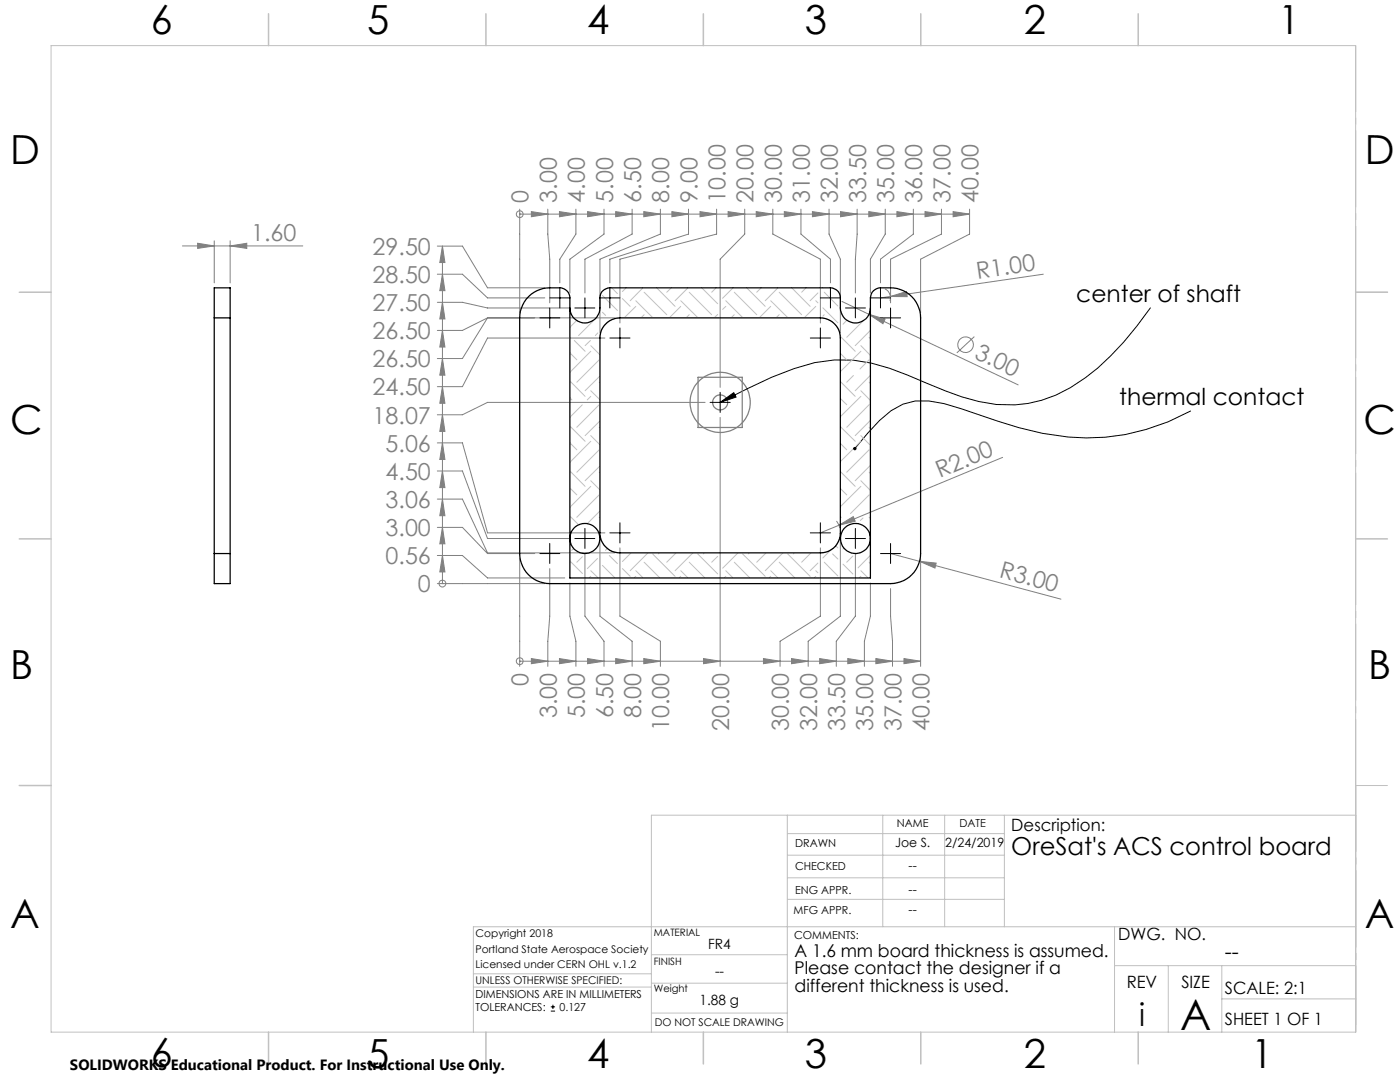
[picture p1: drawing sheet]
<svg xmlns="http://www.w3.org/2000/svg" width="279mm" height="216mm" viewBox="0 0 279 216" stroke-linecap="round" stroke-linejoin="round" font-family="sans-serif">
<g fill="none" stroke="#808080" stroke-width=".2">
<path d="M36.4 49.1h24M39.4 48.5l3.4 .6-3.4 .5zM42.8 48v8.4M45.9 49.1l3.3-.6v1.1zM45.9 48v8.4M87.3 49.1h5l5 8.3h11.4M87.3 54.7h5l5 4.7h11.4M88.3 49.1l.5 3.3h-1zM88.3 54.7l.5 3.3h-1zM88.3 49.1v67.4M103.7 42.7h.1M103.7 41.7v20.7"/>
<path d="M103.7 42.7h89.8M106 42.2l3.3 .5-3.3 .6zM109.3 41.7v5l.4 5v8.7M111.7 42.2l3.2 .5-3.2 .6zM114.9 41.7v5l-3.2 5v4.7M117.3 42.2l3.2 .5-3.2 .6zM120.5 41.7v5l-6.8 5v6.8M122.9 42.2l3.3 .5-3.3 .6zM126.2 41.7v5l-9.5 5v6.8M128.5 42.2l3.3 .5-3.3 .6zM131.8 41.7v5l-12.1 5v14.7M134.1 42.2l3.3 .5-3.3 .6z"/>
<path d="M137.4 41.7v5l-15.7 5v4.7M139.7 42.2l3.3 .5-3.3 .6zM143 41.7v5l-19.3 5v12.8M145.3 42.2l3.3 .5-3.3 .6zM148.6 41.7v5l-4.9 5v25.6M150.9 42.2l3.3 .5-3.3 .6zM154.2 41.7v5l9.5 5v12.8M156.5 42.2l3.3 .5-3.3 .6zM159.8 41.7v5l5.9 5v4.7M162.1 42.2l3.4 .5-3.4 .6zM165.5 41.7v5l2.2 5v14.7M167.7 42.2l3.4 .5-3.4 .6z"/>
<path d="M171.1 41.7v5l-.4 5v6.8M173.4 42.2l3.3 .5-3.3 .6zM176.6 57.6a2.05 2.05 0 0 1 1 2.5M176.7 41.7v5l-3 5v6.8M177.7 59.2l3.2-1 .1 1zM177.7 59.2l-2 .2M179 42.2l3.3 .5-3.3 .6zM182.3 41.7v5l-6.6 5v4.7M184.6 42.2l3.3 .5-3.3 .6zM187.9 41.7v5l-10.2 5v8.7M190.2 42.2l3.3 .5-3.3 .6zM193.5 41.7v5l-9.8 5v10.7"/>
<path d="M208.2 54.7l-30.5 4.5M87.3 60.3h5l5 1.2h16.4M88.3 77.2l.5 3.3h-1zM88.3 71.5l.5 3.4h-1zM88.3 65.9l.5 3.4h-1zM88.3 60.3l.5 3.3h-1zM97.3 63.4l-5 8.1h-5M97.3 63.4h25.4M97.3 63.4l-5 2.5h-5M120.7 67.5h-23.4l-5 9.7h-5M168 60.1l5.4 2.6M173.4 62.7l3.2 1-.4 .9z"/>
<path d="M173.4 62.7l29.8 14.1M194.5 67.2l-3.5 3.2M87.3 99.6h5l5 10.7h25.4M87.3 88.4h5l5 17.9h23.4M87.3 94h5l5 13.5h16.4M88.3 99.6l.5 3.3h-1zM88.3 88.4l.5 3.3h-1zM88.3 82.8l.5 3.3h-1zM88.3 94l.5 3.3h-1zM140.7 80.3h-43.4l-5 2.5h-5M143.7 83.3v49.7M200.1 91.3l-32.7 13.5"/>
<path d="M87.3 116.5h21.4M87.3 105.2h5l5 5.3h9.4M87.3 110.8h5l5 4.5h15.4M88.3 105.2l.5 3.3h-1zM88.3 110.8l.5 3.3h-1zM88.3 116.5h.1M103.7 111.4v21.6M109.7 113.5v9.4l-.4 5.1v5M113.7 116.3v6.6l1.2 5.1v5M116.7 110.5v12.4l3.8 5.1v5M119.7 107.3v15.6l6.5 5.1v5M123.7 109.3v13.6l8.1 5.1v5"/>
<path d="M163.7 109.3v13.6l-8 5.1v5M166.9 104l.7 1.4M167.4 104.8l2.9-1.7 .4 .9zM167.4 104.8l-3.7 1.5M167.7 107.3v15.6l-6.4 5.1v5M170.7 110.5v12.4l-3.8 5.1v5M173.7 116.3v6.6l-1.2 5.1v5M177.7 117.4v5.5l.4 5.1v5M177.7 110.5l5.8 1.5M183.5 112l3.3 .4-.2 .9zM183.5 112l28.2 7.6M183.7 111.4v21.6"/>
<path d="M103.7 131.9h.1M103.7 131.9h80M106 131.4l3.3 .5-3.3 .5zM111.7 131.4l3.2 .5-3.2 .5zM117.3 131.4l3.2 .5-3.2 .5zM122.9 131.4l3.3 .5-3.3 .5zM128.5 131.4l3.3 .5-3.3 .5zM140.4 131.4l3.3 .5-3.3 .5zM152.4 131.4l3.3 .5-3.3 .5zM158 131.4l3.3 .5-3.3 .5zM163.6 131.4l3.3 .5-3.3 .5zM169.2 131.4l3.3 .5-3.3 .5z"/>
<path d="M174.8 131.4l3.3 .5-3.3 .5zM180.4 131.4l3.3 .5-3.3 .5z"/>
<circle cx="103.7" cy="42.7" r=".67"/>
<circle cx="192.7" cy="68.8" r="1.55"/>
<circle cx="88.3" cy="116.4" r=".68"/>
<circle cx="103.7" cy="131.9" r=".67"/>
</g>
<g fill="none" stroke="#000" stroke-width=".2">
<path d="M109.7 59.4h4M111.7 57.4v4.1M116.7 59.4v4M119.7 59.4h4M121.7 57.4v4.1M163.7 59.4h4M165.7 57.4v4.1M170.7 59.4v4M173.7 59.4h4M175.7 57.4v4.1M107.7 63.4h4M109.7 61.5v3.9"/>
<path d="M114.7 61.5h4M121.7 67.5h4M123.7 65.4v4M143.7 78.3v4M161.7 67.5h4M163.7 65.4v4M168.7 61.5h4M175.7 63.4h4M177.7 61.5v3.9M229.6 61.4a54 54 0 0 1-16 16 24 24 0 0 1-18.3 2.7 86.4 86.4 0 0 1-14.1-5.2 32.1 32.1 0 0 0-14.7-3.1l-3.9 .6-4.1 1.2-4.5 1.7-10.3 5M141.7 80.3h4M143.7 80.3l2.7-1.9 .5 .8z"/>
<path d="M237.7 82a43.4 43.4 0 0 1-34.4 3.3l-14.9-4.8-3-.5a11.3 11.3 0 0 0-9.9 3.9l-4.9 5.6M107.7 110.5h4M109.7 108.4v4M114.7 107.5h4M116.7 105.4v4M121.7 106.3h4M123.7 104.3v4M161.7 106.3h4M163.7 104.3v4M168.7 107.5h4M170.7 105.4v4M175.7 110.5h4"/>
<path d="M177.7 108.4v4M109.9 201.8h.9M109.9 200.9h.9M110.3 200.5v.8"/>
</g>
<g fill="none" stroke="#c0c0c0" stroke-width=".2">
<path d="M10.2 9.1h260.3v196.9h-260.3zM120.2 58.9l3 3M122.1 57.4l1.1 1.2M124.2 59.6l1.6 1.5M125 57.4l-.8 .8M128.3 57.4l-2.5 2.6M128.6 58.3l4.5 4.5M131.1 57.4l3.6 3.7M133.9 57.4l-.8 .9M137.3 57.4l-2.6 2.6M137.5 58.3l4.5 4.5M140.1 57.4l3.1 3.2"/>
<path d="M142.9 57.4l-.9 .9M146.3 57.4l-2.1 2.1M146.5 58.3l4.5 4.5M149 57.4l3.7 3.7M151.9 57.4l-.9 .9M155.3 57.4l-2.6 2.6M155.5 58.3l4.5 4.5M158 57.4l3.7 3.7M160.9 57.4l-.9 .9M163.2 58.5l-1.5 1.5M164.3 57.4l-.1 .1M164.5 58.3l2.7 2.8"/>
<path d="M270.5 58.3h6.4M113.7 79.4l.4 .4M113.7 70.4l1.4 1.4M113.7 76l3.1 3.1M114.6 67.9l2.2 2.2M115.1 64l-1.4 1.3M117.8 67.9l-1 1.1M117.9 70.1l-4.2 4.2M117.9 79.1l-.7 .7M117.9 78l1.8 1.8M117.9 69l1.8 1.8M118.5 64l-3 3"/>
<path d="M119.3 66.4l-.5 .6M119.6 71.8l-4.5 4.5M119.6 76.3l.1 .1M119.7 75l-2.9 3M120.2 62.3l.7 .6M123.7 63.4a4 4 0 0 0-4 4.1M126.9 61.1l-2.3 2.3M126.9 60l3.4 3.4M128.6 62.8l-.7 .6M135.9 61.1l-2.3 2.3M135.9 60l3.4 3.4M137.5 62.8l-.6 .6"/>
<path d="M143.2 62.8l-.7 .6M144.9 60l3.4 3.4M144.9 61.1l-.7 .6M146.5 62.8l-.6 .6M153.8 61.1l-2.3 2.3M153.8 60l3.5 3.4M155.5 62.8l-.6 .6M162.8 61.1l-2.3 2.3M162.8 60l.4 .4M163.7 63.4a4 4 0 0 1 4 4.1M164.2 61.4l3 3M164.5 62.8l-.3 .3"/>
<path d="M167.7 79.5l1.3 1.3M167.7 70.5l1.3 1.3M167.7 76.1l3 3M167.7 67.1l3 3M169 63.9l-.8 .8M170.3 74.9l-1.3 1.4M171.8 70.1l-4.1 4.1M171.8 79.1l-4.1 4M171.8 78l1.9 1.9M171.8 69l1.9 1.9M172.3 64l-3.3 3.3M173.3 62.9h.1"/>
<path d="M173.5 71.8l-1.9 1.8M173.5 76.3l.2 .2M173.5 67.3l.2 .3M173.7 65.9l-3 3.1M173.7 74.9l-3 3.1M113.7 97.4l1.4 1.3M113.7 88.4l1.4 1.3M113.7 94l3.1 3M113.7 85l3.1 3.1M116.2 80.8l-2.5 2.5M117.9 88.1l-4.2 4.2M117.9 97l-4.2 4.2"/>
<path d="M117.9 95.9l1.8 1.9M117.9 86.9l1.8 1.9M119.6 80.8l-4.5 4.5M119.6 89.7l-4.5 4.5M119.6 98.7l-4.5 4.5M119.6 94.2l.1 .2M119.6 85.3l.1 .1M119.7 84l-2.9 2.9M119.7 93l-2.9 2.9M167.7 97.5l1.3 1.2M167.7 88.5l1.3 1.2M167.7 94.1l3 2.9"/>
<path d="M167.7 85.1l3 3M170.6 89.3l-2.9 2.8M171.8 88.1l-.9 .9M171.8 97l-4.1 4.1M171.8 95.9l1.9 2M171.8 86.9l1.7 1.8M173.5 80.8l-4.5 4.5M173.5 89.7l-4.5 4.5M173.5 98.7l-3.8 3.8M173.5 94.2l.2 .3M173.5 85.3l.2 .2M173.7 83.9l-3 3"/>
<path d="M173.7 92.9l-3 3M113.7 115.3h.1M113.7 111.9l2.5 2.5M113.7 103l1.8 1.7M114.5 109.4l-.4 .4M116.2 111.1l-1.1 1.1M117.9 115l-.3 .3M117.9 113.9l1.3 1.3M119.2 111.4l-2 2.1M119.6 103.2l.1 .2M119.7 102l-2.5 2.5M119.7 106.3a4 4 0 0 0 4 4"/>
<path d="M120.2 112.8l2.5 2.5M121.2 109.4l-.4 .4M121.6 110.8l1.6 1.7M124.2 113.5l1.6 1.5M125.9 110.3l-1.7 1.7M126.9 115l-.4 .3M126.9 113.9l1.4 1.4M128.6 112.2l3.1 3.1M129.3 110.3l-3.5 3.6M130.2 110.5l4.5 4.5M131.6 110.3l-.2 .2M134.9 110.3l-1.8 1.9"/>
<path d="M135.9 115l-.4 .3M135.9 113.9l1.4 1.4M137.5 112.2l3.2 3.1M138.3 110.3l-3.6 3.6M139.2 110.5l4 4M140.5 110.3l-.1 .2M143.2 111l-1.2 1.2M144.9 115l-.4 .3M144.9 113.9l1.4 1.4M146.5 112.2l3.1 3.1M147.3 110.3l-3.1 3.1M148.2 110.5l4.5 4.5"/>
<path d="M149.5 110.3l-.2 .2M152.9 110.3l-1.9 1.9M153.8 115l-.3 .3M153.8 113.9l1.5 1.4M155.5 112.2l3.1 3.1M156.2 110.3l-3.5 3.6M157.2 110.5l4.5 4.5M158.5 110.3l-.2 .2M161.9 110.3l-1.9 1.9M162.8 115l-.3 .3M162.8 113.9l.4 .4M163.2 112.4l-1.5 1.5"/>
<path d="M164.2 115.3h.1M164.5 112.2l2.7 2.7M165.8 109.7l-1.6 1.6M166.2 110.5l1 1M166.8 108.9l.4 .4M167.7 106.4l.2 .2M167.7 103.1l.2 .2M167.7 106.3a4 4 0 0 1-4 4M168.2 112.6l2 1.9M168.4 109.4l-.2 .2M170.2 110.9l-1.2 1.3M170.7 110.5h.1"/>
<path d="M171.8 115l-.4 .3M171.8 113.9l1.4 1.4M172.2 103.4l-.5 .5M173.5 112.2l.2 .3M173.5 103.2l.2 .3M173.6 106.8h.1M173.7 110.8l-2.5 2.5M270.5 156.7h6.4M157.1 162.7v43.3M157.1 175.2h43.3M157.1 170.6h43.3M157.1 166.3h43.3"/>
<path d="M157.1 179.5h43.3M176.2 162.7v22.2M188.5 162.7v22.2M200.4 162.7v22.2M270.6 162.7h-140.6v43.3M94.5 197h35.5M94.5 194.3h35.5M130 196.2h27.1M130 190.5h27.1M222.4 184.9v21.1M222.4 192.7h48.1M233.2 192.7v13.3"/>
<path d="M243.8 199.3h26.7M243.8 192.7v13.3M270.5 184.9h-176v21.1M130 202.1h27.1"/>
</g>
<g fill="none" stroke="#808080" stroke-width=".25">
<path d="M139.3 75.3h8.8v10h-8.8z"/>
<circle cx="143.7" cy="80.3" r="1.5"/>
<circle cx="143.7" cy="80.3" r="6"/>
</g>
<path d="M270.6 9.1v49.2M270.6 58.3v49.2M270.6 107.5v49.2M270.6 156.7v49.2" fill="none" stroke="#c0c0c0" stroke-width=".2" stroke-dasharray="15.2 1.3 1.3 1.3" stroke-dashoffset="2.1"/>
<g fill="none" stroke="#c0c0c0" stroke-width=".3">
<path d="M53.6 2.8v6.3M97 2.8v6.3M140.4 2.8v6.3M183.8 2.8v6.3M227.2 2.8v6.3M3.8 58.3h6.4M270.5 58.3h6.4M3.8 107.5h6.4M270.5 107.5h6.4M3.8 156.7h6.4M53.6 206v6.3M97 206v6.3"/>
<path d="M140.4 206v6.3M183.8 206v6.3M227.2 206v6.3"/>
</g>
<g fill="#808080">
<path d="M167.4 104.8l2.9-1.7 .4 .9z"/>
<path d="M177.7 59.2l3.2-1 .1 1z"/>
<path d="M173.4 62.7l3.2 1-.4 .9z"/>
<path d="M183.5 112l3.3 .4-.2 .9z"/>
<path d="M88.3 105.2l.5 3.3h-1zM88.3 110.8l.5 3.3h-1zM88.3 99.6l.5 3.3h-1zM88.3 88.4l.5 3.3h-1zM88.3 82.8l.5 3.3h-1zM88.3 77.2l.5 3.3h-1zM88.3 71.5l.5 3.4h-1zM88.3 65.9l.5 3.4h-1zM88.3 49.1l.5 3.3h-1zM88.3 94l.5 3.3h-1zM88.3 60.3l.5 3.3h-1zM88.3 54.7l.5 3.3h-1z"/>
<path d="M111.7 131.4l3.2 .5-3.2 .5zM122.9 131.4l3.3 .5-3.3 .5zM158 131.4l3.3 .5-3.3 .5zM169.2 131.4l3.3 .5-3.3 .5zM174.8 131.4l3.3 .5-3.3 .5zM180.4 131.4l3.3 .5-3.3 .5zM128.5 131.4l3.3 .5-3.3 .5zM152.4 131.4l3.3 .5-3.3 .5zM106 131.4l3.3 .5-3.3 .5zM140.4 131.4l3.3 .5-3.3 .5zM106 42.2l3.3 .5-3.3 .6zM139.7 42.2l3.3 .5-3.3 .6zM150.9 42.2l3.3 .5-3.3 .6zM145.3 42.2l3.3 .5-3.3 .6zM184.6 42.2l3.3 .5-3.3 .6zM190.2 42.2l3.3 .5-3.3 .6zM117.3 131.4l3.2 .5-3.2 .5zM163.6 131.4l3.3 .5-3.3 .5zM111.7 42.2l3.2 .5-3.2 .6zM122.9 42.2l3.3 .5-3.3 .6zM134.1 42.2l3.3 .5-3.3 .6zM117.3 42.2l3.2 .5-3.2 .6zM128.5 42.2l3.3 .5-3.3 .6zM156.5 42.2l3.3 .5-3.3 .6zM167.7 42.2l3.4 .5-3.4 .6zM179 42.2l3.3 .5-3.3 .6zM162.1 42.2l3.4 .5-3.4 .6zM173.4 42.2l3.3 .5-3.3 .6z"/>
<path d="M39.4 48.5l3.4 .6-3.4 .5zM45.9 49.1l3.3-.6v1.1z"/>
</g>
<path d="M143.7 80.3l2.7-1.9 .5 .8zM170.4 89.3l-.1 .2 .1 .3 .2-.3-.2 .3a.34 .34 0 0 0 .5 0 .34 .34 0 0 0 0-.5 .34 .34 0 0 0-.5 0z" fill="#000"/>
<g fill="none" stroke="#000" stroke-width=".25">
<path d="M105.5 59.2a5.9 5.9 0 0 1 4.2-1.8h2a2.05 2.05 0 0 1 2 2v55.9h60v-55.9a2.05 2.05 0 0 1 2-2 7.5 7.5 0 0 1 5.2 .9 6 6 0 0 1 2.8 5.1v47.1a6 6 0 0 1-6 6h-68a6 6 0 0 1-6-6v-47.1a6.2 6.2 0 0 1 1.8-4.2zM42.8 63.4v-6h3.1v6M42.8 63.4h3.1M42.8 63.4v47.1M45.9 63.4v47.1M113.7 61.5a3 3 0 0 0 3 3 3 3 0 0 0 3-3v-2.1a1.99 1.99 0 0 1 2-2h44a1.99 1.99 0 0 1 2 2 5.2 5.2 0 0 0 .4 3.4 2.98 2.98 0 0 0 3.3 1.6 2.98 2.98 0 0 0 2.3-2.9M120.9 64.6l1.3-.9 1.5-.3h40a4 4 0 0 1 4 4.1v38.9a3.9 3.9 0 0 1-4 3.9h-40a4 4 0 0 1-4-4.1l.1-39.3a3.5 3.5 0 0 1 1.1-2.3zM42.8 110.5v6h3.1v-6M42.8 110.5h3.1"/>
<circle cx="116.7" cy="107.4" r="2.99"/>
<circle cx="170.7" cy="107.4" r="2.99"/>
</g>
<text font-size="8.5" x="235.5" y="205.4">A</text>
<g font-size="8">
<text x="30.1" y="6.8">6</text>
<text x="73.3" y="6.9">5</text>
<text x="117.2" y="6.9">4</text>
<text x="160.6" y="6.9">3</text>
<text x="204.3" y="6.9">2</text>
<text x="255.1" y="6.9">1</text>
<text x="2.1" y="32.7">D</text>
<text x="272.4" y="32.7">D</text>
<text x="2.1" y="86.5">C</text>
<text x="272.1" y="86.5">C</text>
<text x="2.1" y="135.6">B</text>
<text x="273.1" y="135.6">B</text>
<text x="2.1" y="185.1">A</text>
<text x="272.4" y="185.1">A</text>
<text x="30.1" y="212.9">6</text>
<text x="73.3" y="213">5</text>
<text x="117.2" y="213">4</text>
<text x="160.6" y="213">3</text>
<text x="204.3" y="213">2</text>
<text x="249.7" y="213">1</text>
</g>
<text font-size="6.3" x="227.3" y="204.6">i</text>
<text font-size="4.9" x="201.8" y="170.7">OreSat's ACS control board</text>
<g font-size="4.7" fill="#808080">
<text x="105.5" y="40.4" transform="rotate(-90 105.5 40.4)">0</text>
<text x="111.1" y="40.4" transform="rotate(-90 111.1 40.4)">3.00</text>
<text x="116.7" y="40.4" transform="rotate(-90 116.7 40.4)">4.00</text>
<text x="122.3" y="40.4" transform="rotate(-90 122.3 40.4)">5.00</text>
<text x="128" y="40.4" transform="rotate(-90 128 40.4)">6.50</text>
<text x="133.6" y="40.4" transform="rotate(-90 133.6 40.4)">8.00</text>
<text x="139.2" y="40.4" transform="rotate(-90 139.2 40.4)">9.00</text>
<text x="144.8" y="40.4" transform="rotate(-90 144.8 40.4)">10.00</text>
<text x="150.4" y="40.4" transform="rotate(-90 150.4 40.4)">20.00</text>
<text x="156" y="40.4" transform="rotate(-90 156 40.4)">30.00</text>
<text x="161.6" y="40.4" transform="rotate(-90 161.6 40.4)">31.00</text>
<text x="167.2" y="40.4" transform="rotate(-90 167.2 40.4)">32.00</text>
<text x="172.8" y="40.4" transform="rotate(-90 172.8 40.4)">33.50</text>
<text x="178.5" y="40.4" transform="rotate(-90 178.5 40.4)">35.00</text>
<text x="184.1" y="40.4" transform="rotate(-90 184.1 40.4)">36.00</text>
<text x="189.7" y="40.4" transform="rotate(-90 189.7 40.4)">37.00</text>
<text x="195.3" y="40.4" transform="rotate(-90 195.3 40.4)">40.00</text>
<text x="50.1" y="48">1.60</text>
<text x="74.4" y="50.8">29.50</text>
<text x="74.4" y="56.5">28.50</text>
<text x="195.1" y="55.6" transform="rotate(-8 195.1 55.6)">R1.00</text>
<text x="74.4" y="62.1">27.50</text>
<text x="74.4" y="67.7">26.50</text>
<text x="194.3" y="71.4" transform="rotate(25 194.3 71.4)">3.00</text>
<text x="74.4" y="73.3">26.50</text>
<text x="74.4" y="78.9">24.50</text>
<text x="74.4" y="84.5">18.07</text>
<text x="77" y="95.7">4.50</text>
<text x="77" y="90.1">5.06</text>
<text x="187.5" y="95.4" transform="rotate(-22 187.5 95.4)">R2.00</text>
<text x="77" y="101.4">3.06</text>
<text x="77" y="107">3.00</text>
<text x="77" y="112.6">0.56</text>
<text x="83.4" y="118.2">0</text>
<text x="199.3" y="115.2" transform="rotate(15 199.3 115.2)">R3.00</text>
<text x="105.5" y="136.8" transform="rotate(-90 105.5 136.8)">0</text>
<text x="111.1" y="143.3" transform="rotate(-90 111.1 143.3)">3.00</text>
<text x="116.7" y="143.3" transform="rotate(-90 116.7 143.3)">5.00</text>
<text x="122.3" y="143.3" transform="rotate(-90 122.3 143.3)">6.50</text>
<text x="128" y="143.3" transform="rotate(-90 128 143.3)">8.00</text>
<text x="133.6" y="145.9" transform="rotate(-90 133.6 145.9)">10.00</text>
<text x="145.5" y="145.9" transform="rotate(-90 145.5 145.9)">20.00</text>
<text x="157.5" y="145.9" transform="rotate(-90 157.5 145.9)">30.00</text>
<text x="163.1" y="145.9" transform="rotate(-90 163.1 145.9)">32.00</text>
<text x="168.7" y="145.9" transform="rotate(-90 168.7 145.9)">33.50</text>
<text x="174.3" y="145.9" transform="rotate(-90 174.3 145.9)">35.00</text>
<text x="179.9" y="145.9" transform="rotate(-90 179.9 145.9)">37.00</text>
<text x="185.5" y="145.9" transform="rotate(-90 185.5 145.9)">40.00</text>
</g>
<g font-size="4.7">
<text x="214.8" y="60.3">center of shaft</text>
<text x="223.4" y="80.9">thermal contact</text>
</g>
<text font-size="4.2" x="244.4" y="191.4">--</text>
<g font-size="3.5">
<text x="158.6" y="190.9">A 1.6 mm board thickness is assumed.</text>
<text x="158.6" y="194.4">Please contact the designer if a</text>
<text x="158.6" y="197.9">different thickness is used.</text>
</g>
<g font-size="3.4">
<text x="201.8" y="165.9">Description:</text>
<text x="223.2" y="187.6">DWG. NO.</text>
<text x="224.9" y="197.2">REV</text>
<text x="235.8" y="197.2">SIZE</text>
<text x="244.4" y="198.4">SCALE: 2:1</text>
<text x="244.4" y="204.6">SHEET 1 OF 1</text>
</g>
<text font-size="3" x="14" y="213.5">SOLIDWORKS Educational Product. For Instructional Use Only.</text>
<g font-size="2.8">
<text x="141.4" y="189.3">FR4</text>
<text x="142.7" y="194.8">--</text>
<text x="139.6" y="200.6">1.88 g</text>
</g>
<g font-size="2.5">
<text x="178.7" y="169">Joe S.</text>
<text x="181.3" y="173.5">--</text>
<text x="188.6" y="169">2/24/2019</text>
<text x="181.3" y="178.3">--</text>
<text x="181.3" y="182.3">--</text>
</g>
<g font-size="2.2">
<text x="179" y="165.1">NAME</text>
<text x="191.5" y="165.1">DATE</text>
<text x="158.7" y="169">DRAWN</text>
<text x="158.7" y="173.5">CHECKED</text>
<text x="158.7" y="178.3">ENG APPR.</text>
<text x="158.4" y="182.4">MFG APPR.</text>
<text x="158.5" y="187.4">COMMENTS:</text>
<text x="94.9" y="199.1">DIMENSIONS ARE IN MILLIMETERS</text>
<text x="94.9" y="201.7">TOLERANCES:</text>
<text x="111.7" y="201.7">0.127</text>
</g>
<g font-size="2.1">
<text x="94.9" y="187">Copyright 2018</text>
<text x="94.9" y="190.1">Portland State Aerospace Society</text>
<text x="94.9" y="196.4">UNLESS OTHERWISE SPECIFIED:</text>
<text x="94.9" y="193.2">Licensed under CERN OHL v.1.2</text>
<text x="130.7" y="204.6">DO NOT SCALE DRAWING</text>
</g>
<g font-size="2">
<text x="130.5" y="186.8">MATERIAL</text>
<text x="130.5" y="192.5">FINISH</text>
<text x="130.5" y="198">Weight</text>
</g>
</svg>
